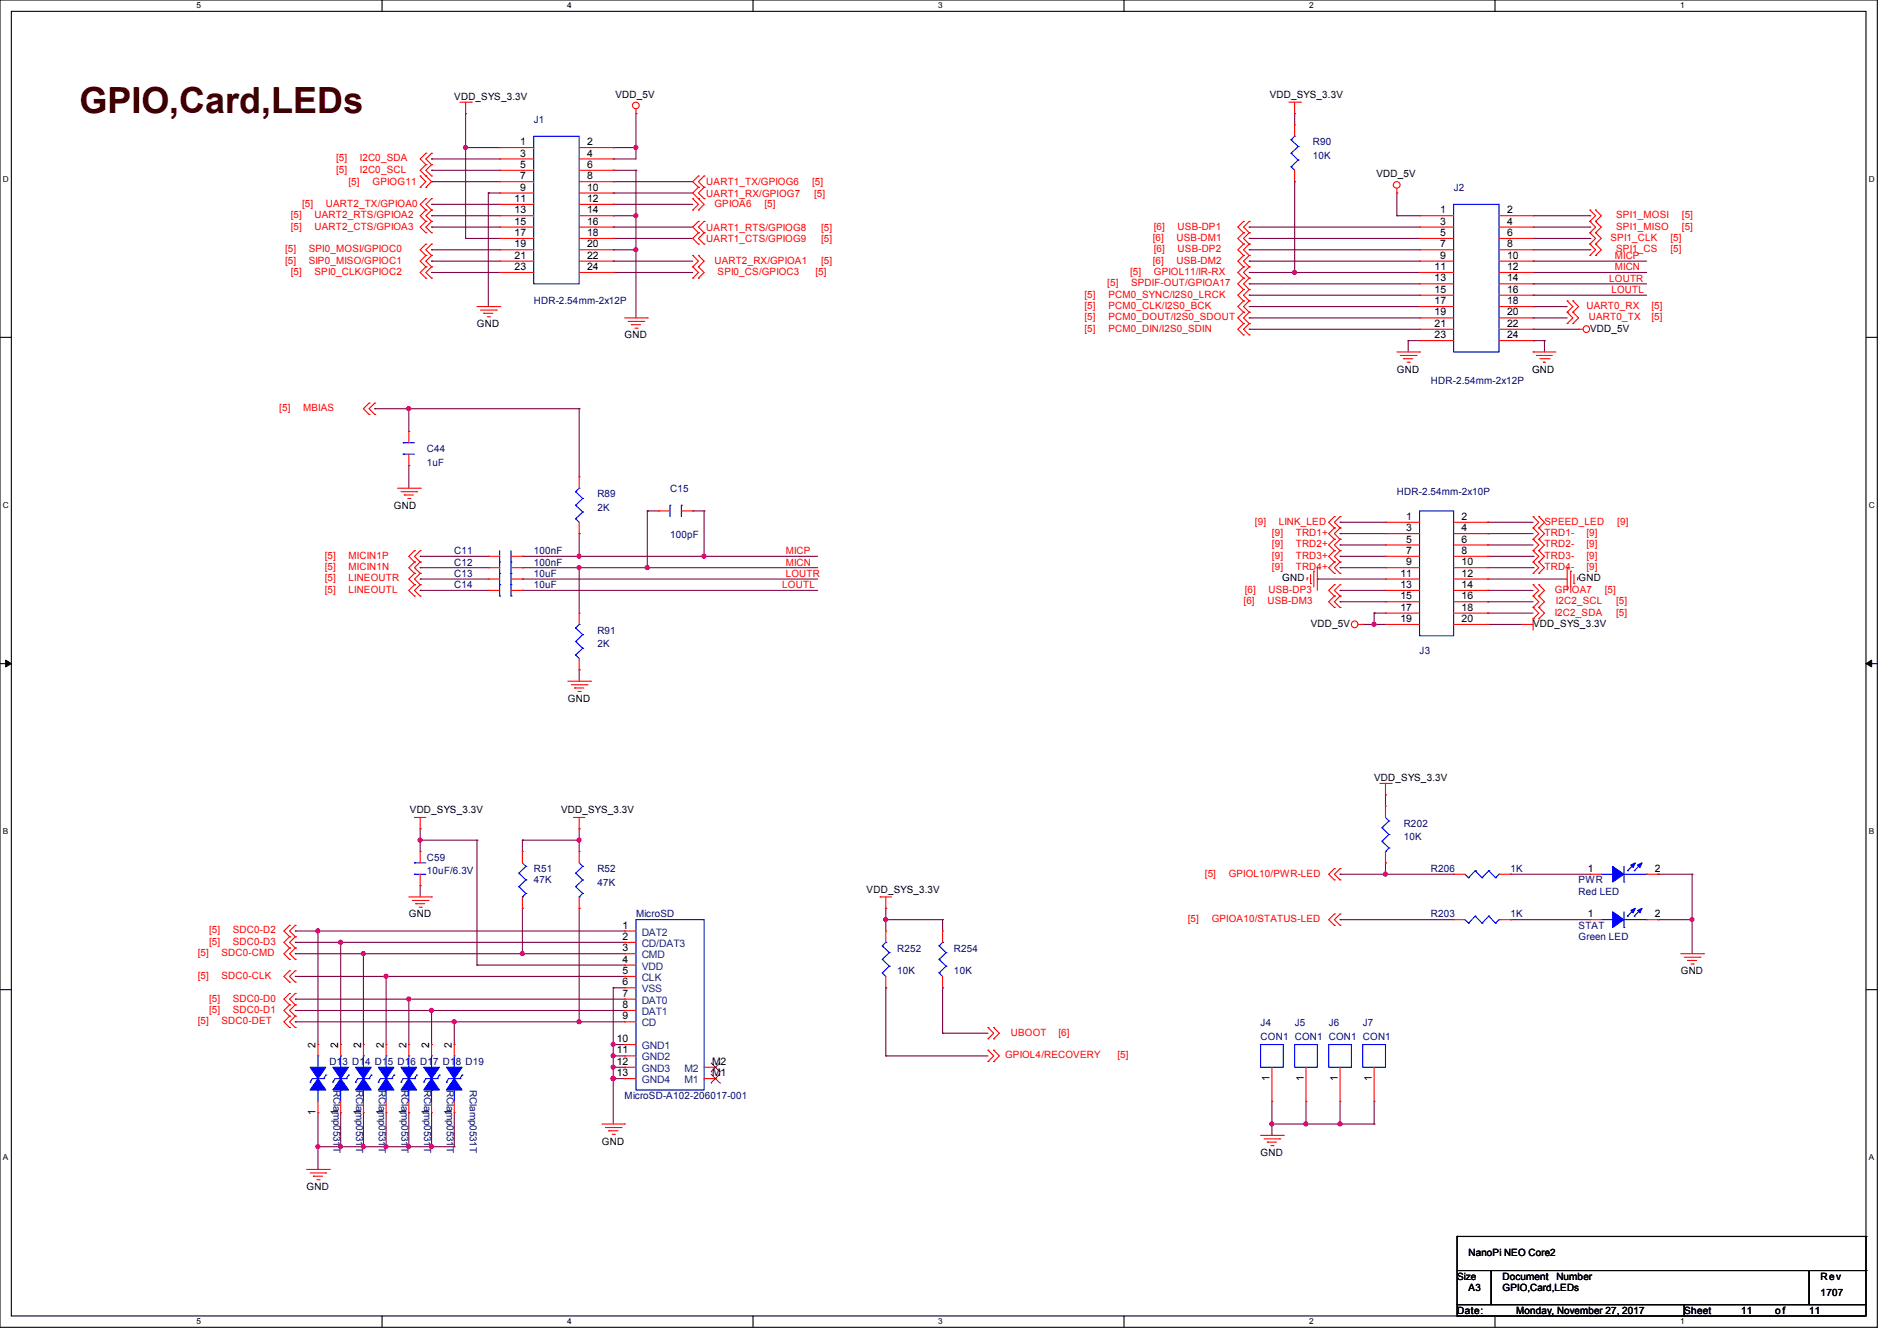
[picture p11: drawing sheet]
<svg xmlns="http://www.w3.org/2000/svg" width="297mm" height="210mm" viewBox="0 0 297 210" stroke-linecap="round" stroke-linejoin="round" font-family="sans-serif">
<path d="M0 0h293.9v207.9h-293.9zM1.8 1.8h290.3v204.3h-290.3z" fill="none" stroke="#000" stroke-width=".17"/>
<g fill="#fff">
<path d="M30.8 .2h.7v1.4h-.7z"/>
<path d="M30.8 206.2h.7v1.4h-.7z"/>
</g>
<path d="M59.8 0v1.8M59.8 206.1v1.8" fill="none" stroke="#000" stroke-width=".17"/>
<g fill="#fff">
<path d="M88.8 .2h.7v1.4h-.7z"/>
<path d="M88.8 206.2h.7v1.4h-.7z"/>
</g>
<path d="M117.9 0v1.8M117.9 206.1v1.8" fill="none" stroke="#000" stroke-width=".17"/>
<g fill="#fff">
<path d="M146.9 .2h.7v1.4h-.7z"/>
<path d="M146.9 206.2h.7v1.4h-.7z"/>
</g>
<path d="M176 0v1.8M176 206.1v1.8" fill="none" stroke="#000" stroke-width=".17"/>
<g fill="#fff">
<path d="M205 .2h.7v1.4h-.7z"/>
<path d="M205 206.2h.7v1.4h-.7z"/>
</g>
<path d="M234.1 0v1.8M234.1 206.1v1.8" fill="none" stroke="#000" stroke-width=".17"/>
<g fill="#fff">
<path d="M263.1 .2h.6v1.4h-.6z"/>
<path d="M263.1 206.2h.6v1.4h-.6z"/>
<path d="M.5 27.3h.9v1.4h-.9z"/>
<path d="M292.6 27.3h.9v1.4h-.9z"/>
<path d="M.5 78.4h.9v1.4h-.9z"/>
<path d="M292.6 78.4h.9v1.4h-.9z"/>
</g>
<path d="M0 52.8h1.8M292.1 52.8h1.8" fill="none" stroke="#000" stroke-width=".17"/>
<g fill="#fff">
<path d="M.5 129.5h.8v1.4h-.8z"/>
<path d="M292.6 129.5h.8v1.4h-.8z"/>
</g>
<path d="M0 103.9h1.8M292.1 103.9h1.8" fill="none" stroke="#000" stroke-width=".17"/>
<path d="M.9 103.4l.9 .5-.9 .5zM292.1 103.9l.9-.5v1z" fill="#000" stroke="#000" stroke-width=".16"/>
<g fill="#fff">
<path d="M.5 180.5h.8v1.4h-.8z"/>
<path d="M292.6 180.5h.8v1.4h-.8z"/>
</g>
<g fill="none" stroke="#000" stroke-width=".17">
<path d="M0 155h1.8M292.1 155h1.8M228.1 199h5.4v5.3h-5.4zM228.1 193.6h.1M228.1 193.6v5.4M228.1 193.6h64M233.5 199h49.8v5.3h-49.8zM283.3 199h8.8v5.3h-8.8zM292.1 193.6h.1M292.1 199h.1M292.1 193.6v5.4M228.1 204.3h35.6v1.8h-35.6z"/>
<path d="M263.7 204.3h28.4v1.8h-28.4z"/>
</g>
<g fill="none" stroke="#800040" stroke-width=".17">
<path d="M72.9 17.8h.1M72.9 17.8v19.5M99.6 17.8h.1M99.6 17.8v7.1h-3.6M202.7 17.8h.1M202.7 17.8v1.8M67.6 35.6h.1M67.6 33.8h.1M67.6 32h.1M67.6 28.4h.1M67.6 24.9h.1M67.6 26.7h.1"/>
<path d="M67.6 39.1h.1M67.6 35.6h10.6M67.6 33.8h10.6M67.6 32h10.6M67.6 28.4h10.6M67.6 24.9h10.6M67.6 26.7h10.6M67.6 39.1h10.6M72.9 23.1h.1M72.9 37.3h.1M72.9 37.3h5.3M72.9 23.1h5.3"/>
<path d="M76.5 30.2h.1M76.5 30.2h1.7M76.5 30.2v17.8M96 35.6h.1M96 32h.1M96 37.3h.1M96 23.1h.1M96 24.9h.1M96 30.2h.1M96 28.4h.1M96 33.8h.1M96 26.7h.1"/>
<path d="M96 39.1h.1M96 35.6h12.5M96 33.8h3.6M96 32h12.5M96 28.4h12.5M96 37.3h12.5M96 23.1h3.6M96 26.7h3.6M96 30.2h12.5M96 39.1h3.6M99.6 23.1h.1M99.6 26.7h.1"/>
<path d="M99.6 39.1h.1M99.6 33.8h.1M99.6 26.7v23.1M195.6 39.1h.1M195.6 35.6h.1M195.6 37.3h.1M195.6 35.6h26.6M195.6 37.3h26.6M195.6 39.1h26.6M202.7 28.4h.1M202.7 28.4v14.3M218.7 33.8h.1"/>
<path d="M218.7 30.2h.1M218.7 33.8h3.5M218.7 30.2v3.6M240 35.6h8.9M240 33.8h8.9M240 37.3h8.9M240 39.1h8.9M248.9 33.8h.1M248.9 35.6h.1M248.9 37.3h.1M248.9 39.1h.1M67.6 40.9h.1"/>
<path d="M67.6 42.7h.1M67.6 40.9h10.6M67.6 42.7h10.6M96 40.9h.1M96 42.7h.1M96 40.9h12.5M96 42.7h12.5M195.6 40.9h.1M195.6 42.7h.1M195.6 46.2h.1M195.6 48h.1M195.6 49.8h.1"/>
<path d="M195.6 51.6h.1M195.6 44.4h.1M195.6 40.9h26.6M195.6 42.7h26.6M195.6 49.8h26.6M195.6 48h26.6M195.6 46.2h26.6M195.6 51.6h26.6M195.6 44.4h26.6M202.7 42.7h.1M220.5 53.3h.1M220.5 53.3h1.7"/>
<path d="M220.5 53.3v1.8M240 49.8h.1M240 48h.1M240 40.9h.1M240 42.7h.1M240 46.2h.1M240 44.4h.1M240 53.3h.1M240 51.6h.1M240 40.9h17.8M240 42.7h17.8M240 49.8h5.4"/>
<path d="M240 48h5.4M240 53.3h1.8M240 46.2h17.8M240 51.6h7.1M240 44.4h17.8M241.8 53.3h.1M241.8 53.3v1.8M58.7 64h.1M58.7 64h32M64 64h.1M64 72.9h.1M64 64v3.6"/>
<path d="M64 72.9v3.6M90.7 64h.1M90.7 64v10.7M65.8 88.9h.1M65.8 87.1h.1M65.8 92.5h.1M65.8 90.7h.1M65.8 87.1h10.7M65.8 88.9h10.7M65.8 92.5h10.7M65.8 90.7h10.7M81.8 87.1h.1"/>
<path d="M81.8 88.9h.1M81.8 92.5h.1M81.8 90.7h.1M81.8 87.1h46.2M81.8 88.9h46.2M81.8 92.5h46.2M81.8 90.7h46.2M90.7 83.6h.1M90.7 87.1h.1M90.7 88.9h.1M90.7 83.6v3.5M90.7 88.9v7.1"/>
<path d="M101.3 88.9h.1M101.3 80h.1M101.3 80h1.8M101.3 80v8.9M108.5 80h.1M108.5 80h1.7M110.2 87.1h.1M110.2 80h.1M110.2 80v7.1M206.2 90.7h.1M206.2 90.7h10.7M209.8 94.2h.1"/>
<path d="M209.8 92.5h.1M209.8 81.8h.1M209.8 83.6h.1M209.8 85.3h.1M209.8 87.1h.1M209.8 88.9h.1M209.8 87.1h7.1M209.8 88.9h7.1M209.8 92.5h7.1M209.8 94.2h7.1M209.8 81.8h7.1M209.8 83.6h7.1"/>
<path d="M209.8 85.3h7.1M213.4 97.8h.1M213.4 97.8h3.5M215.1 97.8h.1M215.1 96h.1M215.1 96h1.8M215.1 96v1.8M232.9 97.8h.1M232.9 90.7h.1M232.9 81.8h.1M232.9 83.6h.1M232.9 85.3h.1"/>
<path d="M232.9 94.2h.1M232.9 96h.1M232.9 92.5h.1M232.9 87.1h7.1M232.9 88.9h7.1M232.9 92.5h7.1M232.9 90.7h12.5M232.9 97.8h5.4M232.9 94.2h7.1M232.9 81.8h7.1M232.9 83.6h7.1M232.9 85.3h7.1"/>
<path d="M232.9 96h7.1M240 87.1h.1M240 88.9h.1M90.7 104.9h.1M90.7 104.9v1.8M65.8 138.7h.1M65.8 131.6h.1M65.8 129.8h.1M65.8 131.6h8.9M65.8 129.8v3.5M65.8 138.7v1.8M74.7 131.6h.1"/>
<path d="M74.7 131.6v19.5M81.8 131.6h.1M81.8 131.6v1.7M81.8 131.6h8.9M90.7 131.6h.1M90.7 129.8h.1M90.7 129.8v3.5M209.8 136.9h.1M209.8 136.9h17.8M216.9 136.9h.1M216.9 124.5h.1M216.9 135.1h.1"/>
<path d="M216.9 124.5v1.7M216.9 135.1v1.8M236.5 136.9h.1M236.5 136.9h12.4M259.6 136.9h.1M259.6 136.9h5.3M264.9 136.9h.1M264.9 136.9v12.5M46.2 145.8h.1M46.2 147.6h.1M46.2 149.4h.1M46.2 152.9h.1"/>
<path d="M46.2 156.5h.1M46.2 158.2h.1M46.2 145.8h51.6M46.2 156.5h51.6M46.2 158.2h51.6M46.2 149.4h51.6M46.2 147.6h51.6M46.2 152.9h51.6M49.8 145.8h.1M49.8 145.8v17.8M53.3 147.6h.1M53.3 147.6v16"/>
<path d="M56.9 149.4h.1M56.9 149.4v14.2M60.5 152.9h.1M60.5 152.9v10.7M64 156.5h.1M64 156.5v7.1M67.6 158.2h.1M67.6 158.2v5.4M74.7 151.1h.1M74.7 151.1h23.1M81.8 149.4h.1M81.8 142.2h.1"/>
<path d="M81.8 142.2v7.2M90.7 142.2h.1M90.7 142.2v17.8M96 154.7h.1M96 154.7h1.8M96 154.7v21.3M138.7 144h.1M138.7 154.7h.1M138.7 142.2h.1M138.7 142.2v3.6M138.7 154.7v10.7M138.7 144h8.9"/>
<path d="M147.6 144h.1M147.6 154.7h.1M147.6 144v1.8M147.6 154.7v7.1M209.8 144h.1M209.8 144h17.8M236.5 144h.1M236.5 144h12.4M259.6 144h.1M259.6 144h5.3M264.9 144h.1M46.2 160h.1"/>
<path d="M46.2 160h51.6M49.8 179.6h.1M49.8 174.2v8.9M49.8 179.6h21.3M53.3 179.6h.1M53.3 174.2v5.4M56.9 179.6h.1M56.9 174.2v5.4M60.5 179.6h.1M60.5 174.2v5.4M64 179.6h.1M64 174.2v5.4"/>
<path d="M67.6 179.6h.1M67.6 174.2v5.4M71.1 160h.1M71.1 179.6h.1M71.1 160v3.6M71.1 174.2v5.4M90.7 160h.1M96 163.6h.1M96 165.4h.1M96 167.1h.1M96 168.9h.1M96 165.4h1.8"/>
<path d="M96 167.1h1.8M96 168.9h1.8M96 163.6h1.8M138.7 165.4h.1M138.7 165.4h16M147.6 161.8h.1M147.6 161.8h7.1M199.1 177.8h.1M199.1 176h.1M199.1 176h16M199.1 172.5v5.3M204.5 176h.1"/>
<path d="M204.5 172.5v3.5M209.8 176h.1M209.8 172.5v3.5M215.1 176h.1M215.1 172.5v3.5M49.8 183.1h.1"/>
</g>
<g fill="#f0f" stroke="#f0f" stroke-width=".17">
<circle cx="72.9" cy="23.1" r=".32"/>
<circle cx="99.5" cy="33.8" r=".32"/>
<circle cx="99.5" cy="39.1" r=".32"/>
<circle cx="99.5" cy="23.1" r=".32"/>
<circle cx="202.7" cy="42.7" r=".32"/>
<circle cx="110.2" cy="87.1" r=".32"/>
<circle cx="101.3" cy="88.9" r=".32"/>
<circle cx="90.7" cy="87.1" r=".32"/>
<circle cx="90.7" cy="88.9" r=".32"/>
<circle cx="64" cy="64" r=".32"/>
<circle cx="215.1" cy="97.8" r=".32"/>
<circle cx="96" cy="163.6" r=".32"/>
<circle cx="96" cy="165.3" r=".32"/>
<circle cx="96" cy="167.1" r=".32"/>
<circle cx="96" cy="168.9" r=".32"/>
<circle cx="90.7" cy="160" r=".32"/>
<circle cx="71.1" cy="160" r=".32"/>
<circle cx="90.7" cy="131.6" r=".32"/>
<circle cx="67.5" cy="158.2" r=".32"/>
<circle cx="81.8" cy="149.3" r=".32"/>
<circle cx="65.8" cy="131.6" r=".32"/>
<circle cx="138.7" cy="144" r=".32"/>
<circle cx="216.9" cy="136.9" r=".32"/>
<circle cx="264.9" cy="144" r=".32"/>
<circle cx="49.8" cy="145.8" r=".32"/>
<circle cx="53.3" cy="147.6" r=".32"/>
<circle cx="56.9" cy="149.3" r=".32"/>
<circle cx="60.4" cy="152.9" r=".32"/>
<circle cx="64" cy="156.4" r=".32"/>
<circle cx="67.5" cy="179.6" r=".32"/>
<circle cx="64" cy="179.6" r=".32"/>
<circle cx="60.4" cy="179.6" r=".32"/>
<circle cx="56.9" cy="179.6" r=".32"/>
<circle cx="53.3" cy="179.6" r=".32"/>
<circle cx="49.8" cy="179.6" r=".32"/>
<circle cx="209.8" cy="176" r=".32"/>
<circle cx="204.4" cy="176" r=".32"/>
<circle cx="199.1" cy="176" r=".32"/>
</g>
<g fill="none" stroke="#f00" stroke-width=".17">
<path d="M72 16h1.8M72.9 17.8h.1M72.9 16v1.8M73.8 16h.1M99.6 17.8h.1M99.6 17.1v.7M201.8 16h1.8M202.7 17.8h.1M202.7 19.6h.1M202.7 16v1.8M202.7 19.6v1.7M203.6 16h.1"/>
<path d="M65.8 29.3h.1M65.8 27.6h.1M65.8 27.6l.9 .8-.9 .9M66.7 27.6h.1M66.7 25.8h.1M66.7 24h.1M66.7 34.7h.1M66.7 32.9h.1M66.7 36.4h.1M66.7 31.1h.1M66.7 38.2h.1M66.7 29.3h.1"/>
<path d="M66.7 25.8l-.9 .9 1.8 1.7-.9 .9M66.7 24l-.9 .9 .9 .9M66.7 32.9l-.9 .9 .9 .9M66.7 34.7l-.9 .9 .9 .8M66.7 31.1l-.9 .9 .9 .9M66.7 38.2l-.9 .9 .9 .9M67.6 27.6h.1M67.6 25.8h.1M67.6 24h.1M67.6 34.7h.1M67.6 32.9h.1M67.6 36.4h.1"/>
<path d="M67.6 31.1h.1M67.6 38.2h.1M67.6 25.8l-.9 .9 .9 .9M67.6 24l-.9 .9 .9 .9M67.6 32.9l-.9 .9 .9 .9M67.6 34.7l-.9 .9 .9 .8M67.6 31.1l-.9 .9 .9 .9M67.6 38.2l-.9 .9 .9 .9M78.2 23.1h.1M78.2 24.9h.1M78.2 26.7h.1M78.2 28.4h.1"/>
<path d="M78.2 30.2h.1M78.2 32h.1M78.2 33.8h.1M78.2 35.6h.1M78.2 37.3h.1M78.2 39.1h.1M78.2 23.1h5.4M78.2 24.9h5.4M78.2 26.7h5.4M78.2 28.4h5.4M78.2 30.2h5.4M78.2 32h5.4"/>
<path d="M78.2 33.8h5.4M78.2 35.6h5.4M78.2 37.3h5.4M78.2 39.1h5.4M90.7 23.1h5.3M90.7 24.9h5.3M90.7 26.7h5.3M90.7 28.4h5.3M90.7 30.2h5.3M90.7 32h5.3M90.7 33.8h5.3M90.7 35.6h5.3"/>
<path d="M90.7 37.3h5.3M90.7 39.1h5.3M96 23.1h.1M96 24.9h.1M96 26.7h.1M96 28.4h.1M96 30.2h.1M96 32h.1M96 33.8h.1M96 35.6h.1M96 37.3h.1M96 39.1h.1"/>
<path d="M108.5 32.9h.1M108.5 31.1h.1M108.5 31.1l.8 .9-.8 .9M109.3 32.9h.1M109.3 31.1h.1M109.3 27.6h.1M109.3 29.3h.1M109.3 34.7h.1M109.3 36.4h.1M109.3 38.2h.1M109.3 29.3l-.8 .9 1.7 1.8-.9 .9M109.3 27.6l-.8 .8 .8 .9"/>
<path d="M109.3 34.7l-.8 .9 .8 .8M109.3 36.4l-.8 .9 .8 .9M110.2 29.3h.1M110.2 27.6h.1M110.2 31.1h.1M110.2 36.4h.1M110.2 34.7h.1M110.2 38.2h.1M110.2 27.6l-.9 .8 .9 .9M110.2 29.3l-.9 .9 .9 .9M110.2 34.7l-.9 .9 .9 .8M110.2 36.4l-.9 .9 .9 .9"/>
<path d="M194.7 34.7h.1M194.7 36.4h.1M194.7 38.2h.1M194.7 34.7l-.9 .9 .9 .8M194.7 36.4l-.9 .9 .9 .9M194.7 38.2l-.9 .9 .9 .9M195.6 34.7h.1M195.6 36.4h.1M195.6 38.2h.1M195.6 34.7l-.9 .9 .9 .8M195.6 36.4l-.9 .9 .9 .9M195.6 38.2l-.9 .9 .9 .9"/>
<path d="M202.7 28.4h.1M202.7 26.7v1.7M218.7 30.2h.1M218.7 29.5v.7M222.2 33.8h.1M222.2 35.6h.1M222.2 37.3h.1M222.2 39.1h.1M222.2 33.8h5.4M222.2 35.6h5.4M222.2 37.3h5.4M222.2 39.1h5.4"/>
<path d="M234.7 33.8h5.3M234.7 35.6h5.3M234.7 37.3h5.3M234.7 39.1h5.3M240 33.8h.1M240 35.6h.1M240 37.3h.1M240 39.1h.1M248.9 32.9h.1M248.9 34.7h.1M248.9 36.4h.1M248.9 38.2h.1"/>
<path d="M248.9 32.9l.9 .9-.9 .9M248.9 36.4l.9 .9-.9 .9M248.9 38.2l.9 .9-.9 .9M248.9 34.7l.9 .9-.9 .8M249.8 32.9h.1M249.8 34.7h.1M249.8 36.4h.1M249.8 38.2h.1M249.8 32.9l.9 .9-.9 .9M249.8 36.4l.9 .9-.9 .9M249.8 38.2l.9 .9-.9 .9M249.8 34.7l.9 .9-.9 .8"/>
<path d="M66.7 40h.1M66.7 41.8h.1M66.7 43.6h.1M66.7 40l-.9 .9 .9 .9M66.7 41.8l-.9 .9 .9 .9M67.6 40h.1M67.6 41.8h.1M67.6 43.6h.1M67.6 40l-.9 .9 .9 .9M67.6 41.8l-.9 .9 .9 .9M74.7 48h3.5M75.2 48.6h2.5"/>
<path d="M75.7 49.1h.1M75.7 49.1h1.5M76.3 49.6h.3M76.6 49.6h.1M77.7 48.6h.1M78.2 48h.1M78.2 40.9h.1M78.2 42.7h.1M78.2 40.9h5.4M78.2 42.7h5.4M90.7 40.9h5.3M90.7 42.7h5.3"/>
<path d="M96 40.9h.1M96 42.7h.1M97.8 49.8h3.5M98.3 50.3h2.5M98.8 50.8h.1M98.8 50.8h1.5M99.4 51.4h.3M99.7 51.4h.1M100.8 50.3h.1M101.3 49.8h.1M108.5 41.8h.1M108.5 40h.1"/>
<path d="M108.5 43.6h.1M108.5 40l.8 .9-.8 .9M108.5 41.8l.8 .9-.8 .9M109.3 41.8h.1M109.3 40h.1M109.3 43.6h.1M109.3 40l.9 .9-.9 .9M109.3 41.8l.9 .9-.9 .9M194.7 43.6h.1M194.7 41.8h.1M194.7 40h.1M194.7 47.1h.1"/>
<path d="M194.7 45.3h.1M194.7 48.9h.1M194.7 50.7h.1M194.7 52.5h.1M194.7 41.8l-.9 .9 .9 .9M194.7 40l-.9 .9 .9 .9M194.7 45.3l-.9 .9 .9 .9M194.7 47.1l-.9 .9 .9 .9M194.7 48.9l-.9 .9 .9 .9M194.7 50.7l-.9 .9 .9 .9M194.7 43.6l-.9 .8 .9 .9M195.6 43.6h.1"/>
<path d="M195.6 41.8h.1M195.6 40h.1M195.6 47.1h.1M195.6 45.3h.1M195.6 48.9h.1M195.6 50.7h.1M195.6 52.5h.1M195.6 41.8l-.9 .9 .9 .9M195.6 40l-.9 .9 .9 .9M195.6 45.3l-.9 .9 .9 .9M195.6 47.1l-.9 .9 .9 .9M195.6 48.9l-.9 .9 .9 .9"/>
<path d="M195.6 50.7l-.9 .9 .9 .9M195.6 43.6l-.9 .8 .9 .9M218.7 55.1h3.5M219.2 55.7h2.5M219.8 56.2h.1M219.8 56.2h1.4M220.3 56.7h.3M220.6 56.7h.1M221.7 55.7h.1M222.2 55.1h.1M222.2 40.9h.1M222.2 42.7h.1"/>
<path d="M222.2 44.4h.1M222.2 46.2h.1M222.2 48h.1M222.2 49.8h.1M222.2 51.6h.1M222.2 53.3h.1M222.2 48h5.4M222.2 49.8h5.4M222.2 51.6h5.4M222.2 40.9h5.4M222.2 42.7h5.4M222.2 44.4h5.4"/>
<path d="M222.2 46.2h5.4M222.2 53.3h5.4M234.7 48h5.3M234.7 49.8h5.3M234.7 51.6h5.3M234.7 40.9h5.3M234.7 42.7h5.3M234.7 44.4h5.3M234.7 46.2h5.3M234.7 53.3h5.3M240 55.1h.1M240 40.9h.1"/>
<path d="M240 42.7h.1M240 44.4h.1M240 46.2h.1M240 48h.1M240 49.8h.1M240 51.6h.1M240 53.3h.1M240 55.1h3.6M240.6 55.7h.1M240.6 55.7h2.4M241.1 56.2h1.4M241.6 56.7h.1"/>
<path d="M241.6 56.7h.4M242.5 56.2h.1M245.4 47.1h.1M245.4 48.9h.1M245.4 50.7h.1M245.4 47.1l.9 .9-.9 .9M245.4 48.9l.9 .9-.9 .9M246.3 47.1h.1M246.3 48.9h.1M246.3 50.7h.1M246.3 47.1l.8 .9-.8 .9M246.3 48.9l.8 .9-.8 .9"/>
<path d="M247.1 51.6h.1M247.1 51.6h.8M248.9 40h.1M249.8 40h.1M57.8 64.9h.1M57.8 63.1h.1M57.8 63.1l-.9 .9 .9 .9M58.7 64.9h.1M58.7 63.1h.1M58.7 63.1l-.9 .9 .9 .9M62.2 76.5h3.6M62.8 77h2.4"/>
<path d="M63.3 77.5h.1M63.3 77.5h1.4M63.8 78.1h.4M64 67.6h.1M64 72.9h.1M64 67.6v1.7M64 71.1v1.8M64.2 78.1h.1M65.2 77h.1M65.8 76.5h.1M90.7 74.7h.1M90.7 74.7v1.8"/>
<path d="M64.9 88h.1M64.9 86.2h.1M64.9 89.8h.1M64.9 93.3h.1M64.9 91.6h.1M64.9 86.2l-.9 .9 .9 .9M64.9 88l-.9 .9 .9 .9M64.9 91.6l-.9 .9 .9 .8M64.9 89.8l-.9 .9 .9 .9M65.8 88h.1M65.8 86.2h.1M65.8 89.8h.1"/>
<path d="M65.8 93.3h.1M65.8 91.6h.1M65.8 86.2l-.9 .9 .9 .9M65.8 88l-.9 .9 .9 .9M65.8 91.6l-.9 .9 .9 .8M65.8 89.8l-.9 .9 .9 .9M76.5 90.7h.1M76.5 87.1h.1M76.5 88.9h.1M76.5 92.5h.1M76.5 90.7h1.7M76.5 87.1h1.7"/>
<path d="M76.5 88.9h1.7M76.5 92.5h1.7M80 90.7h1.8M80 87.1h1.8M80 88.9h1.8M80 92.5h1.8M81.8 90.7h.1M81.8 87.1h.1M81.8 88.9h.1M81.8 92.5h.1M90.7 83.6h.1M90.7 96h.1"/>
<path d="M90.7 81.8v1.8M90.7 96v1.8M103.1 80h.1M103.1 80h1.8M106.7 80h1.8M108.5 80h.1M204.6 90.5h.1M204.6 90.5v.3M205.2 91.4h.1M205.2 90v1.4M205.7 89.5h.1M205.7 89.5v2.4"/>
<path d="M206.2 88.9h.1M206.2 88.9v3.6M208.9 91.6h.1M208.9 93.3h.1M208.9 95.1h.1M208.9 82.7h.1M208.9 80.9h.1M208.9 84.5h.1M208.9 86.2h.1M208.9 88h.1M208.9 89.8h.1M208.9 88l-.9 .9 .9 .9"/>
<path d="M208.9 91.6l-.9 .9 .9 .8M208.9 93.3l-.9 .9 .9 .9M208.9 80.9l-.9 .9 .9 .9M208.9 82.7l-.9 .9 .9 .9M208.9 84.5l-.9 .8 .9 .9M208.9 86.2l-.9 .9 .9 .9M209.8 91.6h.1M209.8 93.3h.1M209.8 95.1h.1M209.8 82.7h.1M209.8 80.9h.1M209.8 84.5h.1"/>
<path d="M209.8 86.2h.1M209.8 88h.1M209.8 89.8h.1M209.8 86.2l-.9 .9 .9 .9M209.8 91.6l-.9 .9 .9 .8M209.8 93.3l-.9 .9 .9 .9M209.8 80.9l-.9 .9 .9 .9M209.8 82.7l-.9 .9 .9 .9M209.8 84.5l-.9 .8 .9 .9M209.8 88l-.9 .9 .9 .9M212.6 97.8h.8M213.4 97.8h.1"/>
<path d="M216.9 81.8h.1M216.9 83.6h.1M216.9 85.3h.1M216.9 87.1h.1M216.9 88.9h.1M216.9 90.7h.1M216.9 92.5h.1M216.9 94.2h.1M216.9 96h.1M216.9 97.8h.1M216.9 97.8h5.3M216.9 90.7h5.3"/>
<path d="M216.9 87.1h5.3M216.9 88.9h5.3M216.9 81.8h5.3M216.9 83.6h5.3M216.9 85.3h5.3M216.9 92.5h5.3M216.9 94.2h5.3M216.9 96h5.3M227.6 97.8h5.3M227.6 90.7h5.3M227.6 87.1h5.3M227.6 88.9h5.3"/>
<path d="M227.6 81.8h5.3M227.6 83.6h5.3M227.6 85.3h5.3M227.6 92.5h5.3M227.6 94.2h5.3M227.6 96h5.3M232.9 81.8h.1M232.9 83.6h.1M232.9 85.3h.1M232.9 87.1h.1M232.9 88.9h.1M232.9 90.7h.1"/>
<path d="M232.9 92.5h.1M232.9 94.2h.1M232.9 96h.1M232.9 97.8h.1M238.3 97.8h.1M238.3 97.8h1.7M240 96.9h.1M240 95.1h.1M240 93.3h.1M240 91.6h.1M240 82.7h.1M240 80.9h.1"/>
<path d="M240 84.5h.1M240 86.2h.1M240 88h.1M240 89.8h.1M240 96.9v1.8M240 93.3l.9 .9-.9 .9M240 95.1l.9 .9-.9 .9M240 91.6l.9 .9-.9 .8M240 80.9l.9 .9-.9 .9M240 82.7l.9 .9-.9 .9M240 84.5l.9 .8-.9 .9M240 86.2l.9 .9-.9 .9"/>
<path d="M240 88l.9 .9-.9 .9M240.9 95.1h.1M240.9 93.3h.1M240.9 96.9h.1M240.9 91.6h.1M240.9 82.7h.1M240.9 80.9h.1M240.9 84.5h.1M240.9 86.2h.1M240.9 88h.1M240.9 89.8h.1M240.9 93.3l.9 .9-.9 .9"/>
<path d="M240.9 95.1l.9 .9-.9 .9M240.9 91.6l.9 .9-.9 .8M240.9 80.9l.9 .9-.9 .9M240.9 82.7l.9 .9-.9 .9M240.9 84.5l.9 .8-.9 .9M240.9 86.2l.9 .9-.9 .9M240.9 88l.9 .9-.9 .9M245.4 88.9h.1M245.4 88.9v3.6M245.9 89.5h.1M245.9 89.5v2.4M246.4 91.4h.1"/>
<path d="M246.4 90v1.4M247 90.5h.1M247 90.5v.3M88.9 106.7h3.6M89.5 107.2h2.4M90 107.7h.1M90 107.7h1.4M90.5 108.3h.3M90.7 104.9h.1M90.7 103.1v1.8M90.8 108.3h.1M91.9 107.2h.1"/>
<path d="M92.5 106.7h.1M64.9 128h.1M64.9 128h1.8M65.8 129.8h.1M65.8 133.3h.1M65.8 138.7h.1M65.8 128v1.8M65.8 133.3v1.8M65.8 136.9v1.8M81.8 133.3h.1M81.8 133.3v1.8M89.8 128h.1"/>
<path d="M89.8 128h1.8M90.7 129.8h.1M90.7 133.3h.1M90.7 128v1.8M90.7 133.3v1.8M208.9 137.8h.1M208.9 136h.1M208.9 136l-.9 .9 .9 .9M209.8 137.8h.1M209.8 136h.1M209.8 136l-.9 .9 .9 .9M216 122.7h1.8"/>
<path d="M216.9 124.5h.1M216.9 126.2h.1M216.9 135.1h.1M216.9 122.7v1.8M216.9 126.2v1.8M216.9 133.3v1.8M217.8 122.7h.1M227.6 136.9h.1M227.6 136.9h1.8M234.7 136.9h1.8M236.5 136.9h.1M248.9 136.9h.1"/>
<path d="M248.9 136.9h1.8M257.8 136.9h1.8M259.6 136.9h.1M45.3 148.5h.1M45.3 146.7h.1M45.3 150.2h.1M45.3 153.8h.1M45.3 152h.1M45.3 157.4h.1M45.3 155.6h.1M45.3 159.1h.1M45.3 144.9h.1"/>
<path d="M45.3 146.7l-.9 .9 .9 .9M45.3 148.5l-.9 .9 .9 .8M45.3 152l-.9 .9 .9 .9M45.3 155.6l-.9 .9 .9 .9M45.3 157.4l-.9 .8 .9 .9M45.3 144.9l-.9 .9 .9 .9M45.3 159.1l-.9 .9 .9 .9M46.2 148.5h.1M46.2 146.7h.1M46.2 150.2h.1M46.2 153.8h.1M46.2 152h.1"/>
<path d="M46.2 157.4h.1M46.2 155.6h.1M46.2 159.1h.1M46.2 144.9h.1M46.2 146.7l-.9 .9 .9 .9M46.2 148.5l-.9 .9 .9 .8M46.2 152l-.9 .9 .9 .9M46.2 155.6l-.9 .9 .9 .9M46.2 157.4l-.9 .8 .9 .9M46.2 144.9l-.9 .9 .9 .9M46.2 159.1l-.9 .9 .9 .9M64 140.5h3.6"/>
<path d="M64.6 141h2.4M65.1 141.5h.1M65.1 141.5h1.4M65.6 142.1h.4M66 142.1h.1M67 141h.1M67.6 140.5h.1M81.8 142.2h.1M81.8 140.5v1.7M90.7 142.2h.1M90.7 140.5v1.7M97.8 145.8h.1"/>
<path d="M97.8 147.6h.1M97.8 149.4h.1M97.8 151.1h.1M97.8 152.9h.1M97.8 154.7h.1M97.8 156.5h.1M97.8 158.2h.1M97.8 149.4h1.8M97.8 145.8h1.8M97.8 147.6h1.8M97.8 151.1h1.8M97.8 152.9h1.8"/>
<path d="M97.8 154.7h1.8M97.8 156.5h1.8M97.8 158.2h1.8M137.8 140.5h.1M137.8 140.5h1.8M138.7 142.2h.1M138.7 154.7h.1M138.7 145.8h.1M138.7 140.5v1.7M138.7 145.8v1.8M138.7 152.9v1.8M147.6 154.7h.1"/>
<path d="M147.6 145.8h.1M147.6 145.8v1.8M147.6 152.9v1.8M208.9 144.9h.1M208.9 143.1h.1M208.9 143.1l-.9 .9 .9 .9M209.8 144.9h.1M209.8 143.1h.1M209.8 143.1l-.9 .9 .9 .9M227.6 144h.1M227.6 144h1.8M234.7 144h1.8"/>
<path d="M236.5 144h.1M248.9 144h.1M248.9 144h1.8M257.8 144h1.8M259.6 144h.1M263.1 149.4h3.6M263.7 149.9h2.4M264.2 150.4h.1M264.2 150.4h1.4M264.8 151h.3M265.1 151h.1M266.1 149.9h.1"/>
<path d="M266.7 149.4h.1M45.3 160.9h.1M46.2 160.9h.1M49.8 174.2h.1M49.8 163.6h.1M49.8 163.6v1.8M49.8 172.5v1.7M53.3 174.2h.1M53.3 163.6h.1M53.3 163.6v1.8M53.3 172.5v1.7M56.9 174.2h.1"/>
<path d="M56.9 163.6h.1M56.9 163.6v1.8M56.9 172.5v1.7M60.5 174.2h.1M60.5 163.6h.1M60.5 163.6v1.8M60.5 172.5v1.7M64 174.2h.1M64 163.6h.1M64 163.6v1.8M64 172.5v1.7M67.6 174.2h.1"/>
<path d="M67.6 163.6h.1M67.6 163.6v1.8M67.6 172.5v1.7M71.1 174.2h.1M71.1 163.6h.1M71.1 163.6v1.8M71.1 172.5v1.7M94.2 176h3.6M94.8 176.6h2.4M95.3 177.1h.1M95.3 177.1h1.4M95.8 177.6h.4"/>
<path d="M96.2 177.6h.1M97.2 176.6h.1M97.8 176h.1M97.8 160h.1M97.8 163.6h.1M97.8 165.4h.1M97.8 167.1h.1M97.8 168.9h.1M97.8 160h1.8M97.8 163.6h1.8M97.8 165.4h1.8M97.8 167.1h1.8"/>
<path d="M97.8 168.9h1.8M110.2 167.1h1.8M110.2 168.9h1.8M112 168.9h.1M112 167.1h.1M154.7 166.2h.1M154.7 164.5h.1M154.7 162.7h.1M154.7 160.9h.1M154.7 164.5l.9 .9-.9 .8M154.7 160.9l.9 .9-.9 .9M155.6 166.2h.1"/>
<path d="M155.6 164.5h.1M155.6 162.7h.1M155.6 160.9h.1M155.6 164.5l.9 .9-.9 .8M155.6 160.9l.9 .9-.9 .9M197.4 177.8h3.5M197.9 178.4h2.5M198.4 178.9h.1M198.4 178.9h1.5M199 179.4h.3M199.1 172.5h.1M199.1 167.1v5.4"/>
<path d="M199.3 179.4h.1M200.4 178.4h.1M200.9 177.8h.1M204.5 172.5h.1M204.5 167.1v5.4M209.8 172.5h.1M209.8 167.1v5.4M215.1 172.5h.1M215.1 167.1v5.4M48 183.1h3.6M48.6 183.7h2.4M49.1 184.2h.1"/>
<path d="M49.1 184.2h1.4M49.6 184.7h.4M50 184.7h.1M51 183.7h.1M51.6 183.1h.1"/>
<circle cx="99.6" cy="16.5" r=".52"/>
<circle cx="218.7" cy="29" r=".52"/>
<circle cx="248.4" cy="51.5" r=".52"/>
<circle cx="212.1" cy="97.8" r=".52"/>
</g>
<g fill="none" stroke="#00f" stroke-width=".17">
<path d="M83.6 21.3h7.1v23.1h-7.1zM202.1 26.1h.1M202.1 24h.1M202.1 21.9h.1M202.1 26.1l.6 .6M202.1 24l1.1 1.1M202.1 21.9l1.1 1M202.7 21.3h.1M202.7 21.3l-.6 .6M203.2 25.1h.1M203.2 22.9h.1M203.2 25.1l-1.1 1"/>
<path d="M203.2 22.9l-1.1 1.1M227.6 32h7.1v23.1h-7.1zM63.1 69.3h.1M63.1 71.1h.1M63.1 69.3h1.8M63.1 71.1h1.8M90.1 79.1h.1M90.1 77h.1M90.1 79.1l1.1 1.1M90.1 77l1.1 1.1M90.7 76.5h.1M90.7 76.5l-.6 .5"/>
<path d="M91.2 78.1h.1M91.2 78.1l-1.1 1M104.9 79.1h.1M104.9 79.1v1.8M106.7 79.1h.1M106.7 79.1v1.8M78.2 91.6h.1M78.2 88h.1M78.2 89.8h.1M78.2 93.3h.1M78.2 86.2v7.1M80 91.6h.1"/>
<path d="M80 88h.1M80 89.8h.1M80 93.3h.1M80 86.2v7.1M90.1 81.2h.1M90.1 98.3h.1M90.1 81.2l.6 .6M90.1 98.3l1.1 1.1M90.7 97.8h.1M90.7 97.8l-.6 .5M91.2 80.2h.1M91.2 99.4h.1"/>
<path d="M91.2 80.2l-1.1 1M91.2 99.4l-1.1 1.1M222.2 80h5.4v19.6h-5.4zM90.1 102.6h.1M90.1 100.5h.1M90.1 102.6l.6 .5M90.1 100.5l1.1 1M91.2 101.5h.1M91.2 101.5l-1.1 1.1M64.9 135.1h.1M64.9 136.9h.1M64.9 136.9h1.8"/>
<path d="M64.9 135.1h1.8M81.2 136.7h.1M81.2 138.9h.1M81.2 136.7l1.1 1.1M81.2 138.9l1.1 1M81.8 135.1l.5 .6M82.3 135.7h.1M82.3 137.8h.1M82.3 139.9h.1M82.3 135.7l-1.1 1M82.3 137.8l-1.1 1.1M82.3 139.9l-.5 .6"/>
<path d="M90.1 136.7h.1M90.1 138.9h.1M90.1 136.7l1.1 1.1M90.1 138.9l1.1 1M90.7 135.1l.5 .6M91.2 135.7h.1M91.2 137.8h.1M91.2 139.9h.1M91.2 135.7l-1.1 1M91.2 137.8l-1.1 1.1M91.2 139.9l-.5 .6M216.4 129.6h.1"/>
<path d="M216.4 131.7h.1M216.4 129.6l1.1 1.1M216.4 131.7l1.1 1.1M216.9 133.3h.1M216.9 128l.6 .6M217.5 128.6h.1M217.5 130.7h.1M217.5 132.8h.1M217.5 128.6l-1.1 1M217.5 130.7l-1.1 1M217.5 132.8l-.6 .5M229.4 136.9l.5 .6"/>
<path d="M229.9 137.5h.1M231 136.4h.1M231 136.4l-1.1 1.1M231 136.4l1 1.1M232 137.5h.1M233.1 136.4h.1M233.1 136.4l-1.1 1.1M233.1 136.4l1 1.1M234.1 137.5h.1M234.7 136.9h.1M234.7 136.9l-.6 .6M250.7 136.9h1.8"/>
<path d="M252.5 136.9h.1M254.3 138.1h.1M254.3 135.7v2.4M254.3 136.9h3.5M254.8 136.4h.1M255.9 136.4h.1M255.9 135.3l-1.1 1.1M256.9 135.3l-1 1.1M257.8 136.9h.1M81.8 140.5h.1M90.7 140.5h.1M99.6 144h10.6v26.7h-10.6z"/>
<path d="M138.1 152.4h.1M138.1 150.2h.1M138.1 148.1h.1M138.1 152.4l.6 .5M138.1 150.2l1.1 1.1M138.1 148.1l1.1 1.1M138.7 147.6h.1M138.7 147.6l-.6 .5M139.2 151.3h.1M139.2 149.2h.1M139.2 151.3l-1.1 1.1M139.2 149.2l-1.1 1"/>
<path d="M147 152.4h.1M147 150.2h.1M147 148.1h.1M147 152.4l.6 .5M147 150.2l1.1 1.1M147 148.1l1.1 1.1M147.6 147.6h.1M147.6 147.6l-.6 .5M148.1 151.3h.1M148.1 149.2h.1M148.1 151.3l-1.1 1.1M148.1 149.2l-1.1 1"/>
<path d="M229.4 144l.5 .6M229.9 144.6h.1M231 143.5h.1M231 143.5l-1.1 1.1M231 143.5l1 1.1M232 144.6h.1M233.1 143.5h.1M233.1 143.5l-1.1 1.1M233.1 143.5l1 1.1M234.1 144.6h.1M234.7 144h.1M234.7 144l-.6 .6"/>
<path d="M250.7 144h1.8M252.5 144h.1M254.3 145.2h.1M254.3 142.8v2.4M254.3 144h3.5M254.8 143.5h.1M255.9 143.5h.1M255.9 142.4l-1.1 1.1M256.9 142.4l-1 1.1M257.8 144h.1M48.6 169.5h.1M49.8 170.7h.1"/>
<path d="M49.8 165.4h.1M49.8 165.4v1.7M49.8 170.7v1.8M50.7 168.9h.1M50.7 168.9h-1.8l-.3 .6M51 168.4h.1M51 168.4l-.3 .5M52.1 169.5h.1M53.3 170.7h.1M53.3 165.4h.1M53.3 165.4v1.7M53.3 170.7v1.8"/>
<path d="M54.2 168.9h.1M54.2 168.9h-1.7l-.4 .6M54.6 168.4h.1M54.6 168.4l-.4 .5M55.7 169.5h.1M56.9 170.7h.1M56.9 165.4h.1M56.9 165.4v1.7M56.9 170.7v1.8M57.8 168.9h.1M57.8 168.9h-1.8l-.3 .6M58.1 168.4h.1"/>
<path d="M58.1 168.4l-.3 .5M59.2 169.5h.1M60.5 170.7h.1M60.5 165.4h.1M60.5 165.4v1.7M60.5 170.7v1.8M61.3 168.9h.1M61.3 168.9h-1.7l-.4 .6M61.7 168.4h.1M61.7 168.4l-.4 .5M62.8 169.5h.1M64 170.7h.1"/>
<path d="M64 165.4h.1M64 165.4v1.7M64 170.7v1.8M64.9 168.9h.1M64.9 168.9h-1.8l-.3 .6M65.2 168.4h.1M65.2 168.4l-.3 .5M66.3 169.5h.1M67.6 170.7h.1M67.6 165.4h.1M67.6 165.4v1.7M67.6 170.7v1.8"/>
<path d="M68.5 168.9h.1M68.5 168.9h-1.8l-.4 .6M68.8 168.4h.1M68.8 168.4l-.3 .5M69.9 169.5h.1M71.1 170.7h.1M71.1 165.4h.1M71.1 165.4v1.7M71.1 170.7v1.8M72 168.9h.1M72 168.9h-1.8l-.3 .6M72.3 168.4h.1"/>
<path d="M72.3 168.4l-.3 .5M197.4 163.6h3.5v3.5h-3.5zM202.7 163.6h3.5v3.5h-3.5zM208 163.6h3.6v3.5h-3.6zM213.4 163.6h3.5v3.5h-3.5z"/>
</g>
<g fill="#00f" stroke="#00f" stroke-width=".17">
<path d="M67.6 168.9l1.2 1.8h-2.5z" fill-rule="evenodd"/>
<path d="M66.3 167.1h2.5l-1.2 1.8z" fill-rule="evenodd"/>
<path d="M71.1 168.9l1.2 1.8h-2.4z" fill-rule="evenodd"/>
<path d="M69.9 167.1h2.4l-1.2 1.8z" fill-rule="evenodd"/>
<path d="M49.8 168.9l1.2 1.8h-2.4z" fill-rule="evenodd"/>
<path d="M48.6 167.1h2.4l-1.2 1.8z" fill-rule="evenodd"/>
<path d="M53.3 168.9l1.3 1.8h-2.5z" fill-rule="evenodd"/>
<path d="M52.1 167.1h2.5l-1.3 1.8z" fill-rule="evenodd"/>
<path d="M56.9 168.9l1.2 1.8h-2.4z" fill-rule="evenodd"/>
<path d="M55.7 167.1h2.4l-1.2 1.8z" fill-rule="evenodd"/>
<path d="M252.5 135.7l1.8 1.2-1.8 1.2z" fill-rule="evenodd"/>
<path d="M256.4 135.5l.7-.4-.3 .7z" fill-rule="evenodd"/>
<path d="M255.3 135.5l.7-.4-.3 .7z" fill-rule="evenodd"/>
<path d="M252.5 142.8l1.8 1.2-1.8 1.2z" fill-rule="evenodd"/>
<path d="M256.4 142.6l.7-.4-.3 .8z" fill-rule="evenodd"/>
<path d="M255.3 142.6l.7-.4-.3 .8z" fill-rule="evenodd"/>
<path d="M60.5 168.9l1.2 1.8h-2.5z" fill-rule="evenodd"/>
<path d="M59.2 167.1h2.5l-1.2 1.8z" fill-rule="evenodd"/>
<path d="M64 168.9l1.2 1.8h-2.4z" fill-rule="evenodd"/>
<path d="M62.8 167.1h2.4l-1.2 1.8z" fill-rule="evenodd"/>
</g>
<path d="M111.3 169.6h.1M111.3 167.8h.1M111.3 168.2l1.4 1.4M111.3 166.4l1.4 1.4M112.7 169.6h.1M112.7 167.8h.1M112.7 168.2l-1.4 1.4M112.7 166.4l-1.4 1.4" fill="none" stroke="#804000" stroke-width=".16"/>
<text font-size="5.6" fill="#400000" x="12.4" y="17.7">GPIO,Card,LEDs</text>
<g font-size="1.6">
<text x="71.1" y="15.7">VDD_SYS_3.3V</text>
<text x="96.4" y="15.3">VDD_5V</text>
<text x="198.8" y="15.3">VDD_SYS_3.3V</text>
<text x="81.5" y="22.7">1</text>
<text x="91.9" y="22.7">2</text>
<text x="81.5" y="24.5">3</text>
<text x="81.5" y="26.3">5</text>
<text x="81.5" y="28.1">7</text>
<text x="81.5" y="29.8">9</text>
<text x="91.9" y="24.5">4</text>
<text x="91.9" y="26.3">6</text>
<text x="91.9" y="28.1">8</text>
<text x="91.9" y="29.8">10</text>
<text x="215.5" y="27.8">VDD_5V</text>
<text x="80.6" y="31.6">11</text>
<text x="80.6" y="33.4">13</text>
<text x="80.6" y="35.2">15</text>
<text x="91.9" y="31.6">12</text>
<text x="91.9" y="33.4">14</text>
<text x="91.9" y="35.2">16</text>
<text x="225.5" y="33.4">1</text>
<text x="225.5" y="35.2">3</text>
<text x="235.9" y="33.4">2</text>
<text x="235.9" y="35.2">4</text>
<text x="80.6" y="37">17</text>
<text x="80.6" y="38.7">19</text>
<text x="80.6" y="40.5">21</text>
<text x="91.9" y="37">18</text>
<text x="91.9" y="38.7">20</text>
<text x="91.9" y="40.5">22</text>
<text x="225.5" y="37">5</text>
<text x="225.5" y="38.7">7</text>
<text x="225.5" y="40.5">9</text>
<text x="235.9" y="37">6</text>
<text x="235.9" y="38.7">8</text>
<text x="235.9" y="40.5">10</text>
<text x="80.6" y="42.3">23</text>
<text x="91.9" y="42.3">24</text>
<text x="224.6" y="42.3">11</text>
<text x="224.6" y="44.1">13</text>
<text x="224.6" y="45.8">15</text>
<text x="224.6" y="47.6">17</text>
<text x="235.9" y="42.3">12</text>
<text x="235.9" y="44.1">14</text>
<text x="235.9" y="45.8">16</text>
<text x="235.9" y="47.6">18</text>
<text x="74.7" y="51.2">GND</text>
<text x="97.8" y="53">GND</text>
<text x="224.6" y="49.4">19</text>
<text x="224.6" y="51.2">21</text>
<text x="224.6" y="53">23</text>
<text x="235.9" y="49.4">20</text>
<text x="235.9" y="51.2">22</text>
<text x="235.9" y="53">24</text>
<text x="248.9" y="51.9">VDD_5V</text>
<text x="218.7" y="58.3">GND</text>
<text x="239.9" y="58.3">GND</text>
<text x="61.7" y="79.7">GND</text>
<text x="220.2" y="81.4">1</text>
<text x="220.2" y="83.2">3</text>
<text x="228.8" y="81.4">2</text>
<text x="228.8" y="83.2">4</text>
<text x="220.2" y="85">5</text>
<text x="220.2" y="86.7">7</text>
<text x="220.2" y="88.5">9</text>
<text x="228.8" y="85">6</text>
<text x="228.8" y="86.7">8</text>
<text x="228.8" y="88.5">10</text>
<text x="200.8" y="91.1">GND</text>
<text x="219.3" y="90.3">11</text>
<text x="219.3" y="92.1">13</text>
<text x="219.3" y="93.9">15</text>
<text x="219.3" y="95.6">17</text>
<text x="228.8" y="90.3">12</text>
<text x="228.8" y="92.1">14</text>
<text x="228.8" y="93.9">16</text>
<text x="228.8" y="95.6">18</text>
<text x="247.2" y="91.1">GND</text>
<text x="205.2" y="98.2">VDD_5V</text>
<text x="219.3" y="97.4">19</text>
<text x="228.8" y="97.4">20</text>
<text x="240" y="98.2">VDD_SYS_3.3V</text>
<text x="88.9" y="109.9">GND</text>
<text x="215.2" y="122.3">VDD_SYS_3.3V</text>
<text x="64.2" y="127.3">VDD_SYS_3.3V</text>
<text x="87.8" y="127.3">VDD_SYS_3.3V</text>
<text x="248.6" y="136.5">1</text>
<text x="259.1" y="136.5">2</text>
<text x="64" y="143.7">GND</text>
<text x="135.7" y="139.8">VDD_SYS_3.3V</text>
<text x="248.6" y="143.6">1</text>
<text x="259.1" y="143.6">2</text>
<text x="97.5" y="145.4">1</text>
<text x="97.5" y="147.2">2</text>
<text x="97.5" y="149">3</text>
<text x="97.5" y="150.7">4</text>
<text x="97.5" y="152.5">5</text>
<text x="97.5" y="154.3">6</text>
<text x="263.2" y="152.6">GND</text>
<text x="97.5" y="156.1">7</text>
<text x="97.5" y="157.9">8</text>
<text x="97.5" y="159.6">9</text>
<text x="49.4" y="164.1" transform="rotate(-90 49.4 164.1)">2</text>
<text x="53" y="164.1" transform="rotate(-90 53 164.1)">2</text>
<text x="56.5" y="164.1" transform="rotate(-90 56.5 164.1)">2</text>
<text x="60.1" y="164.1" transform="rotate(-90 60.1 164.1)">2</text>
<text x="63.6" y="164.1" transform="rotate(-90 63.6 164.1)">2</text>
<text x="67.2" y="164.1" transform="rotate(-90 67.2 164.1)">2</text>
<text x="70.7" y="164.1" transform="rotate(-90 70.7 164.1)">2</text>
<text x="96.6" y="163.2">10</text>
<text x="96.6" y="165">11</text>
<text x="96.6" y="166.8">12</text>
<text x="111.5" y="166.8">M2</text>
<text x="96.6" y="168.5">13</text>
<text x="111.5" y="168.5">M1</text>
<text x="198.8" y="169.2" transform="rotate(-90 198.8 169.2)">1</text>
<text x="204.1" y="169.2" transform="rotate(-90 204.1 169.2)">1</text>
<text x="209.4" y="169.2" transform="rotate(-90 209.4 169.2)">1</text>
<text x="214.8" y="169.2" transform="rotate(-90 214.8 169.2)">1</text>
<text x="49.4" y="174.6" transform="rotate(-90 49.4 174.6)">1</text>
<text x="53" y="174.6" transform="rotate(-90 53 174.6)">1</text>
<text x="56.5" y="174.6" transform="rotate(-90 56.5 174.6)">1</text>
<text x="60.1" y="174.6" transform="rotate(-90 60.1 174.6)">1</text>
<text x="63.6" y="174.6" transform="rotate(-90 63.6 174.6)">1</text>
<text x="67.2" y="174.6" transform="rotate(-90 67.2 174.6)">1</text>
<text x="70.7" y="174.6" transform="rotate(-90 70.7 174.6)">1</text>
<text x="94.2" y="179.2">GND</text>
<text x="197.4" y="181">GND</text>
<text x="48" y="186.4">GND</text>
<text x="229.9" y="196.7">NanoPi NEO Core2</text>
<text x="228.1" y="200.4">Size</text>
<text x="229.9" y="202.2">A3</text>
<text x="235.2" y="200.4">Document</text>
<text x="235.3" y="202.2">GPIO,Card,LEDs</text>
<text x="243.7" y="200.4">Number</text>
<text x="285" y="200.4">Rev</text>
<text x="285" y="202.9">1707</text>
<text x="228.1" y="205.7">Date:</text>
<text x="237.4" y="205.7">Monday, November 27, 2017</text>
<text x="263.7" y="205.7">Sheet</text>
<text x="272.6" y="205.7">11</text>
<text x="277.9" y="205.7">o f</text>
<text x="283.3" y="205.7">11</text>
</g>
<g font-size="1.6" fill="#000080">
<text x="83.6" y="19.2">J1</text>
<text x="205.5" y="22.8">R90</text>
<text x="205.5" y="24.9">10K</text>
<text x="227.6" y="29.9">J2</text>
<text x="83.6" y="47.7">HDR-2.54mm-2x12P</text>
<text x="224" y="60.1">HDR-2.54mm-2x12P</text>
<text x="66.8" y="70.8">C44</text>
<text x="66.8" y="72.9">1uF</text>
<text x="93.5" y="77.9">R89</text>
<text x="104.9" y="77">C15</text>
<text x="218.7" y="77.6">HDR-2.54mm-2x10P</text>
<text x="93.5" y="80">2K</text>
<text x="71.1" y="86.8">C11</text>
<text x="71.1" y="88.6">C12</text>
<text x="83.6" y="86.8">100nF</text>
<text x="83.6" y="88.6">100nF</text>
<text x="104.9" y="84.3">100pF</text>
<text x="71.1" y="90.3">C13</text>
<text x="71.1" y="92.1">C14</text>
<text x="83.6" y="90.3">10uF</text>
<text x="83.6" y="92.1">10uF</text>
<text x="93.5" y="99.2">R91</text>
<text x="93.5" y="101.3">2K</text>
<text x="222.3" y="102.4">J3</text>
<text x="219.8" y="129.5">R202</text>
<text x="219.8" y="131.6">10K</text>
<text x="66.8" y="134.8">C59</text>
<text x="66.8" y="136.9">10uF/6.3V</text>
<text x="83.6" y="136.6">R51</text>
<text x="93.5" y="136.6">R52</text>
<text x="224" y="136.6">R206</text>
<text x="236.5" y="136.6">1K</text>
<text x="83.6" y="138.3">47K</text>
<text x="93.5" y="138.7">47K</text>
<text x="99.6" y="143.7">MicroSD</text>
<text x="224" y="143.7">R203</text>
<text x="236.5" y="143.7">1K</text>
<text x="247.2" y="138.3">PWR</text>
<text x="247.2" y="140.1">Red LED</text>
<text x="140.5" y="149">R252</text>
<text x="149.4" y="149">R254</text>
<text x="247.2" y="145.5">STAT</text>
<text x="247.2" y="147.2">Green LED</text>
<text x="140.5" y="152.6">10K</text>
<text x="149.4" y="152.6">10K</text>
<text x="197.4" y="160.7">J4</text>
<text x="202.7" y="160.7">J5</text>
<text x="208" y="160.7">J6</text>
<text x="213.4" y="160.7">J7</text>
<text x="51.6" y="166.8">D13 D14 D15 D16 D17 D18 D19</text>
<text x="197.4" y="162.9">CON1 CON1 CON1 CON1</text>
<text x="97.8" y="172.1">MicroSD-A102-206017-001</text>
</g>
<g font-size="1.6" fill="#f00">
<text x="52.6" y="27.1">[5]</text>
<text x="52.6" y="25.3">[5]</text>
<text x="54.6" y="29">[5]</text>
<text x="56.3" y="27.1">I2C0_SCL</text>
<text x="56.3" y="25.3">I2C0_SDA</text>
<text x="58.3" y="29">GPIOG11</text>
<text x="110.6" y="29">UART1_TX/GPIOG6</text>
<text x="127.1" y="29">[5]</text>
<text x="45.5" y="34.2">[5]</text>
<text x="45.5" y="35.9">[5]</text>
<text x="47.3" y="32.4">[5]</text>
<text x="49.2" y="34.2">UART2_RTS/GPIOA2</text>
<text x="49.2" y="35.9">UART2_CTS/GPIOA3</text>
<text x="51" y="32.4">UART2_TX/GPIOA0</text>
<text x="110.6" y="30.8">UART1_RX/GPIOG7</text>
<text x="111.9" y="32.4">GPIOA6</text>
<text x="119.7" y="32.4">[5]</text>
<text x="127.5" y="30.8">[5]</text>
<text x="180.6" y="35.9">[6]</text>
<text x="184.4" y="35.9">USB-DP1</text>
<text x="253" y="34.2">SPI1_MOSI</text>
<text x="253" y="35.9">SPI1_MISO</text>
<text x="263.3" y="34.2">[5]</text>
<text x="263.3" y="35.9">[5]</text>
<text x="44.6" y="39.5">[5]</text>
<text x="44.6" y="41.3">[5]</text>
<text x="48.3" y="39.5">SPI0_MOSI/GPIOC0</text>
<text x="48.3" y="41.3">SIP0_MISO/GPIOC1</text>
<text x="110.6" y="36.1">UART1_RTS/GPIOG8</text>
<text x="110.6" y="37.9">UART1_CTS/GPIOG9</text>
<text x="111.9" y="41.3">UART2_RX/GPIOA1</text>
<text x="128.6" y="41.3">[5]</text>
<text x="128.6" y="36.1">[5]</text>
<text x="128.6" y="37.9">[5]</text>
<text x="180.5" y="37.7">[6]</text>
<text x="180.5" y="41.3">[6]</text>
<text x="180.6" y="39.5">[6]</text>
<text x="184.2" y="37.7">USB-DM1</text>
<text x="184.2" y="41.3">USB-DM2</text>
<text x="184.4" y="39.5">USB-DP2</text>
<text x="252.2" y="37.7">SPI1_CLK</text>
<text x="252.8" y="40.6">MICP</text>
<text x="253" y="39.5">SPI1_CS</text>
<text x="261.6" y="37.7">[5]</text>
<text x="261.6" y="39.5">[5]</text>
<text x="45.5" y="43.1">[5]</text>
<text x="49.2" y="43.1">SPI0_CLK/GPIOC2</text>
<text x="112.4" y="43.1">SPI0_CS/GPIOC3</text>
<text x="127.7" y="43.1">[5]</text>
<text x="169.8" y="46.6">[5]</text>
<text x="173.4" y="44.8">[5]</text>
<text x="173.5" y="46.6">PCM0_SYNC/I2S0_LRCK</text>
<text x="176.9" y="43.1">[5]</text>
<text x="177.1" y="44.8">SPDIF-OUT/GPIOA17</text>
<text x="180.6" y="43.1">GPIOL11/IR-RX</text>
<text x="251.9" y="44.1">LOUTR</text>
<text x="252.3" y="45.9">LOUTL</text>
<text x="252.8" y="42.3">MICN</text>
<text x="169.8" y="48.4">[5]</text>
<text x="169.8" y="50.2">[5]</text>
<text x="169.8" y="51.9">[5]</text>
<text x="173.5" y="48.4">PCM0_CLK/I2S0_BCK</text>
<text x="173.5" y="50.2">PCM0_DOUT/I2S0_SDOUT</text>
<text x="173.5" y="51.9">PCM0_DIN/I2S0_SDIN</text>
<text x="248.4" y="48.4">UART0_RX</text>
<text x="248.8" y="50.2">UART0_TX</text>
<text x="258.5" y="48.4">[5]</text>
<text x="258.5" y="50.2">[5]</text>
<text x="43.7" y="64.4">[5]</text>
<text x="47.5" y="64.4">MBIAS</text>
<text x="196.5" y="82.2">[9]</text>
<text x="199.1" y="83.9">[9]</text>
<text x="200.2" y="82.2">LINK_LED</text>
<text x="202.9" y="83.9">TRD1+</text>
<text x="241.8" y="82.2">SPEED_LED</text>
<text x="241.8" y="83.9">TRD1-</text>
<text x="248.4" y="83.9">[9]</text>
<text x="253.2" y="82.2">[9]</text>
<text x="50.8" y="87.5">[5]</text>
<text x="50.8" y="89.3">[5]</text>
<text x="54.6" y="87.5">MICIN1P</text>
<text x="54.6" y="89.3">MICIN1N</text>
<text x="123" y="86.8">MICP</text>
<text x="123" y="88.6">MICN</text>
<text x="199.1" y="85.7">[9]</text>
<text x="199.1" y="87.5">[9]</text>
<text x="199.1" y="89.3">[9]</text>
<text x="202.9" y="85.7">TRD2+</text>
<text x="202.9" y="87.5">TRD3+</text>
<text x="202.9" y="89.3">TRD4+</text>
<text x="241.8" y="85.7">TRD2-</text>
<text x="241.8" y="87.5">TRD3-</text>
<text x="241.8" y="89.3">TRD4-</text>
<text x="248.4" y="85.7">[9]</text>
<text x="248.4" y="87.5">[9]</text>
<text x="248.4" y="89.3">[9]</text>
<text x="50.8" y="92.8">[5]</text>
<text x="50.8" y="91.1">[5]</text>
<text x="54.6" y="92.8">LINEOUTL</text>
<text x="54.6" y="91.1">LINEOUTR</text>
<text x="122.5" y="92.1">LOUTL</text>
<text x="123" y="90.3">LOUTR</text>
<text x="194.7" y="94.6">[6]</text>
<text x="194.9" y="92.8">[6]</text>
<text x="198.4" y="94.6">USB-DM3</text>
<text x="198.6" y="92.8">USB-DP3</text>
<text x="243.4" y="92.8">GPIOA7</text>
<text x="243.6" y="94.6">I2C2_SCL</text>
<text x="251.3" y="92.8">[5]</text>
<text x="253" y="94.6">[5]</text>
<text x="243.4" y="96.4">I2C2_SDA</text>
<text x="253" y="96.4">[5]</text>
<text x="188.6" y="137.3">[5]</text>
<text x="192.4" y="137.3">GPIOL10/PWR-LED</text>
<text x="30.9" y="149.7">[5]</text>
<text x="32.7" y="148">[5]</text>
<text x="32.7" y="146.2">[5]</text>
<text x="34.7" y="149.7">SDC0-CMD</text>
<text x="36.5" y="148">SDC0-D3</text>
<text x="36.5" y="146.2">SDC0-D2</text>
<text x="186" y="144.4">[5]</text>
<text x="189.7" y="144.4">GPIOA10/STATUS-LED</text>
<text x="30.9" y="153.3">[5]</text>
<text x="34.7" y="153.3">SDC0-CLK</text>
<text x="30.9" y="160.4">[5]</text>
<text x="32.7" y="156.8">[5]</text>
<text x="32.7" y="158.6">[5]</text>
<text x="34.7" y="160.4">SDC0-DET</text>
<text x="36.5" y="156.8">SDC0-D0</text>
<text x="36.5" y="158.6">SDC0-D1</text>
<text x="157.4" y="165.7">GPIOL4/RECOVERY</text>
<text x="158.3" y="162.2">UBOOT</text>
<text x="165.7" y="162.2">[6]</text>
<text x="175" y="165.7">[5]</text>
</g>
<g font-size="1.6" fill="#004080">
<text x="100.5" y="146.5">DAT2</text>
<text x="100.5" y="148.3">CD/DAT3</text>
<text x="100.5" y="150.1">CMD</text>
<text x="100.5" y="151.8">VDD</text>
<text x="100.5" y="153.6">CLK</text>
<text x="100.5" y="155.4">VSS</text>
<text x="100.5" y="157.2">DAT0</text>
<text x="100.5" y="159">DAT1</text>
<text x="100.5" y="160.7">CD</text>
<text x="100.5" y="164.3">GND1</text>
<text x="100.5" y="166.1">GND2</text>
<text x="100.5" y="167.9">GND3</text>
<text x="107.2" y="167.9">M2</text>
<text x="100.5" y="169.6">GND4</text>
<text x="107.2" y="169.6">M1</text>
</g>
<g font-size="1.5" fill="#000080">
<text x="52.2" y="170.7" transform="rotate(90 52.2 170.7)">RClamp0531T</text>
<text x="55.8" y="170.7" transform="rotate(90 55.8 170.7)">RClamp0531T</text>
<text x="59.3" y="170.7" transform="rotate(90 59.3 170.7)">RClamp0531T</text>
<text x="62.9" y="170.7" transform="rotate(90 62.9 170.7)">RClamp0531T</text>
<text x="66.4" y="170.7" transform="rotate(90 66.4 170.7)">RClamp0531T</text>
<text x="70" y="170.7" transform="rotate(90 70 170.7)">RClamp0531T</text>
<text x="73.5" y="170.7" transform="rotate(90 73.5 170.7)">RClamp0531T</text>
</g>
<g font-size="1.3">
<text x="30.8" y="1.3">5</text>
<text x="88.8" y="1.3">4</text>
<text x="146.9" y="1.3">3</text>
<text x="205" y="1.3">2</text>
<text x="263.1" y="1.3">1</text>
<text x=".5" y="28.4">D</text>
<text x="292.6" y="28.4">D</text>
<text x=".5" y="79.5">C</text>
<text x="292.6" y="79.5">C</text>
<text x=".5" y="130.6">B</text>
<text x="292.6" y="130.6">B</text>
<text x=".5" y="181.7">A</text>
<text x="292.6" y="181.7">A</text>
<text x="30.8" y="207.4">5</text>
<text x="88.8" y="207.4">4</text>
<text x="146.9" y="207.4">3</text>
<text x="205" y="207.4">2</text>
<text x="263.1" y="207.4">1</text>
</g>
</svg>
